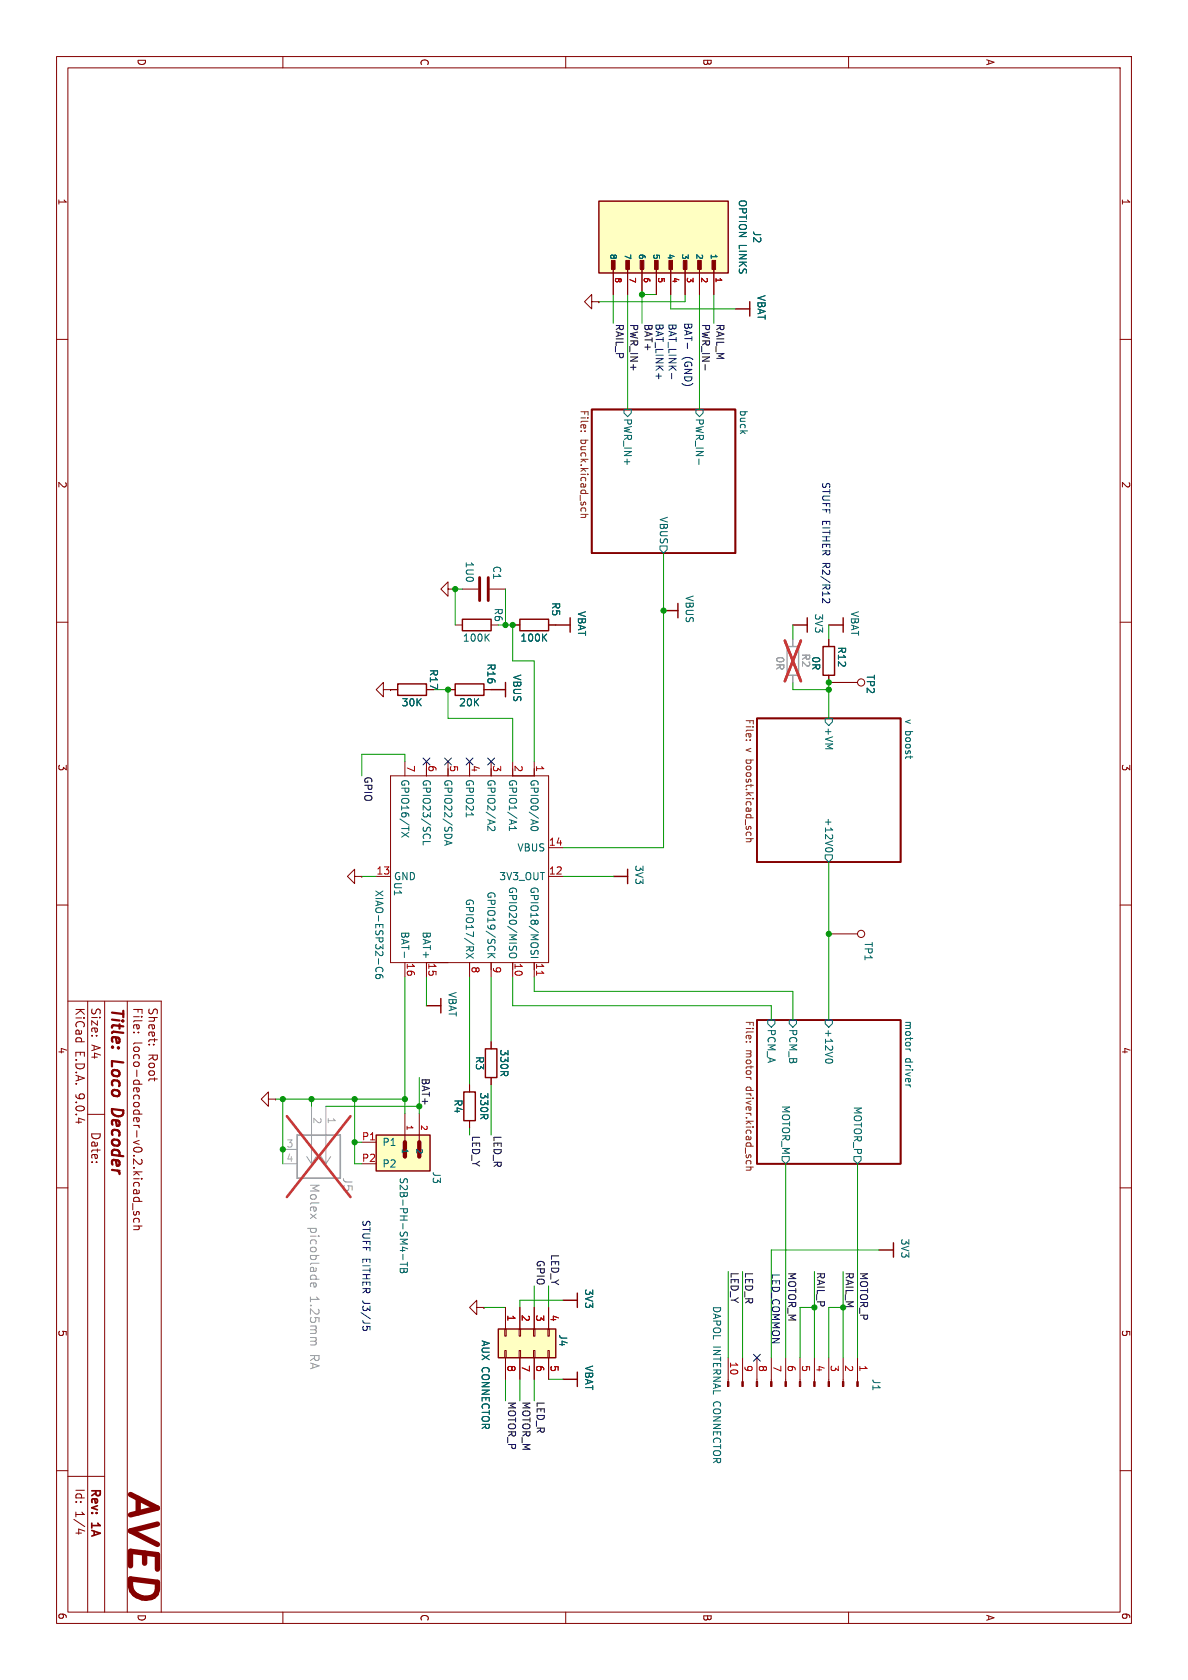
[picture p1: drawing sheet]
<svg xmlns="http://www.w3.org/2000/svg" width="210mm" height="297mm" viewBox="0 0 210 297" stroke-linecap="round" stroke-linejoin="round" font-family="sans-serif">
<g fill="none" stroke="#840000" stroke-width=".18">
<path d="M10 10h190v277h-190zM12 12h186v273h-186zM50 10v2M100 10v2M150 10v2M10 60h2M198 60h2M10 110h2M198 110h2M10 160h2M198 160h2M12 177h16.5v108"/>
<path d="M15.5 177v108M18.5 177v108M22.5 177v108M15.5 197h3M23.6 182.5h.2M24.4 182.5h.1M26.3 184.7h.2M27.1 184.7h.1M10 210h2M23.5 212.7v1.2M23.6 212.4h1.5M23.6 216.7h1.5"/>
<path d="M23.7 212.4l-.1-.4 .3-.3h.4l.2 .1v.6M23.7 214.2v.5h.3l.2-.5h.1l.3 .2-.1 .3M23.7 216.1l-.1-.4 .3-.3h.4l.2 .1v.6M24.5 216.7l.1 .3-.1 .3-.9 .1M198 210h2M10 260h2M198 260h2M12 261h6.5M13.4 271h1M15 270.7l-1.1-.4v.9M50 285v2M100 285v2"/>
<path d="M150 285v2"/>
</g>
<path d="M21.8 196.3l-2-.2v.4" fill="none" stroke="#840000" stroke-width=".4"/>
<path d="M104.6 72.4h25.4v25.4h-25.4zM133.8 127h25.4v25.4h-25.4zM133.8 180.3h25.4v25.4h-25.4z" fill="none" stroke="#840000" stroke-width=".3"/>
<g fill="none" stroke="#006464" stroke-width=".18">
<path d="M110.3 72.4h1.3v.6l-.7 .7-.6-.7zM123 72.4h1.3v.6l-.7 .7-.6-.7zM116.7 96.5h1.2v.7l-.6 .6-.6-.6zM123.6 81.1v1M145.9 127h1.2v.6l-.6 .7-.6-.7zM160.1 134v.1M160.9 133.6v.5M145.9 151.1h1.2v.7l-.6 .6-.6-.6zM146 150.1l-.1 .1a.68 .68 0 0 0 .7 .4 .68 .68 0 0 0 .6-.4l-.1-.1M135.7 180.3h1.3v.7l-.7 .6-.6-.6zM139.5 180.3h1.3v.7l-.6 .6-.7-.6zM145.9 180.3h1.2v.7l-.6 .6-.6-.6z"/>
<path d="M146 187.4l-.1 .1a.68 .68 0 0 0 .7 .5 .68 .68 0 0 0 .6-.5l-.1-.1M160.7 185.5l.2 .3M160.9 192.1v.1M138.3 204.5h1.2v.6l-.6 .6-.6-.6zM151 204.5h1.2v.6l-.6 .6-.6-.6z"/>
</g>
<g fill="none" stroke="#725600" stroke-width=".18">
<path d="M102.7 76.2h.1M103.4 76.2h.1M102.7 90l.1 .4M102.7 90.9h1.3M103.4 90.9l.1 .2v.3l-.8 .1M103.5 90v.4M131.9 130.8h.1M132.6 130.8h.1M131.9 147.4l.1 .3M131.9 148.3h1.3M132.6 148.3l.1 .1v.4h-.8M132.7 147.4v.3"/>
<path d="M131.9 184.2h.1M132.6 184.2h.1M132.7 190.6v.2M131.9 205.4l.1 .4M131.9 206.3h1.3M132.6 206.3l.1 .2v.3l-.8 .1M132.7 205.4v.4"/>
</g>
<path d="M139.1 114.3h2.1v5.1h-2.1z" fill="none" stroke="#a1a1a1" stroke-width=".25"/>
<path d="M140.2 113v1.3M140.2 119.4v1.2" fill="none" stroke="#a1a1a1" stroke-width=".18"/>
<path d="M138.7 113.3l2.9 7.1M141.6 113.3l-2.9 7.1" fill="none" stroke="#e12e31" stroke-width=".46"/>
<path d="M88.1 234.9h10.1v5.1h-10.1z" fill="#ffffc2"/>
<g fill="none" stroke="#840000" stroke-width=".25">
<path d="M130 54.6h2.5M132.5 53.3v2.6M81.7 109.5h5.1v2h-5.1zM91.9 109.5h5.1v2h-5.1zM98.2 110.5h2.6M100.8 109.2v2.6M117.3 107.9h2.5M119.8 106.7v2.5M140.2 110.5h2.5M142.7 109.2v2.6M70.3 120.9h5.1v2h-5.1zM80.5 120.9h5v2h-5z"/>
<path d="M86.8 121.9h2.6M89.4 120.6v2.6M108.4 154.9h2.5M110.9 153.7v2.5M85.8 185.4h2v5.1h-2zM157.9 219.7v2.5M88.1 234.9h10.1v5.1h-10.1zM155.4 221h2.5"/>
</g>
<g fill="none" stroke="#840000" stroke-width=".18">
<path d="M104.6 53.3v-1.2l-1.3 1.2 1.3 1.3v-1.3h1.3M105.9 53.3h.1M79.2 104.1v1.3l-1.3-1.3 1.3-1.2v1.2h1.3M80.5 104.1h.1M80.5 110.5h1.2M81.7 104.1h2.8M86.6 104.1h2.8M86.8 110.5h1.3M90.6 110.5h1.3M97 110.5h1.2M67.8 121.9v1.3l-1.3-1.3 1.3-1.3v1.3h1.2M69 121.9h.1"/>
<path d="M69 121.9h1.3M79.2 121.9h1.3M85.5 121.9h1.3M47.4 194.3v-1.3l-1.2 1.3 1.2 1.3v-1.3h1.3M48.7 194.3h.1M86.8 184.1v1.3M86.8 190.5v1.3M89.2 234.9h.3v1.3h-.3zM89.2 238.8h.3v1.2h-.3zM89.4 231.1v3.8M91.8 234.9h.2v1.3h-.2zM91.8 238.8h.2v1.2h-.2z"/>
<path d="M91.9 231.1v3.8M94.3 234.9h.3v1.3h-.3zM94.3 238.8h.3v1.2h-.3zM94.4 231.1v3.8M96.9 234.9h.2v1.3h-.2zM96.9 238.8h.2v1.2h-.2zM97 231.1v3.8M89.4 240v3.8M91.9 240v3.8M94.4 240v3.8M97 240v3.8M128.7 240v4.2"/>
<path d="M131.3 240v4.2M133.8 240v4.2M136.3 240v4.2M138.9 240v4.2M141.4 240v4.2M144 240v4.2M146.5 240v4.2M149 240v4.2M151.6 240v4.2"/>
</g>
<g fill="#840000" stroke="#840000" stroke-width=".18">
<path d="M151.5 244.2h.2v.9h-.2z"/>
<path d="M148.9 244.2h.3v.9h-.3z"/>
<path d="M146.4 244.2h.2v.9h-.2z"/>
<path d="M143.8 244.2h.3v.9h-.3z"/>
<path d="M141.3 244.2h.3v.9h-.3z"/>
<path d="M138.8 244.2h.2v.9h-.2z"/>
<path d="M136.2 244.2h.3v.9h-.3z"/>
<path d="M133.7 244.2h.2v.9h-.2z"/>
<path d="M131.1 244.2h.3v.9h-.3z"/>
<path d="M128.6 244.2h.3v.9h-.3z"/>
</g>
<path d="M84.8 102.1v4.1M86.3 102.1v4.1" fill="none" stroke="#840000" stroke-width=".51"/>
<path d="M85.9 112.6l.6 .8M86.5 112.1l-.7 .7M96.1 112.6l.5 .8M96.6 112.1l-.7 .7" fill="none" stroke="#006464" stroke-width=".18"/>
<path d="M52.5 200.7h7.6v7.6h-7.6z" fill="none" stroke="#a1a1a1" stroke-width=".3"/>
<path d="M55.1 195.6v10.1M57.6 195.6v10.1M50 203.2h2.5M50 205.7h2.5M54.2 204.5l.9 1.2M55.9 204.5l-.8 1.2M56.8 204.5l.8 1.2M58.5 204.5l-.9 1.2" fill="none" stroke="#a1a1a1" stroke-width=".18"/>
<path d="M55.4 226.8l.1 .7h.3l.1-.5-.2-.2-.7 .1v.6M55.9 237.3v.3l-.2 .2h-.8" fill="none" stroke="#989898" stroke-width=".18"/>
<path d="M50.7 197.3l11.3 14.3M62 197.3l-11.3 14.3" fill="none" stroke="#e12e31" stroke-width=".46"/>
<path d="M105.9 35.6h22.8v12.7h-22.8z" fill="#ffffc2"/>
<path d="M105.9 35.6h22.8v12.7h-22.8z" fill="none" stroke="#840000" stroke-width=".25"/>
<g fill="#840000" stroke="#840000" stroke-width=".18">
<path d="M125.9 46h.6v1.6h-.6z"/>
<path d="M123.3 46h.7v1.6h-.7z"/>
<path d="M120.8 46h.6v1.6h-.6z"/>
<path d="M118.2 46h.7v1.6h-.7z"/>
<path d="M115.7 46h.6v1.6h-.6z"/>
<path d="M113.2 46h.6v1.6h-.6z"/>
<path d="M110.6 46h.7v1.6h-.7z"/>
<path d="M108.1 46h.6v1.6h-.6z"/>
</g>
<path d="M108.4 47v5.1M110.9 47v5.1M113.5 47v5.1M116 47v5.1M118.6 47v5.1M121.1 47v5.1M123.6 47v5.1M126.2 47v5.1" fill="none" stroke="#840000" stroke-width=".18"/>
<path d="M66.5 200.7h9.5v6.3h-9.5z" fill="#ffffc2"/>
<path d="M145.5 114.3h2v5.1h-2zM146.5 110.5h2.5M149 109.2v2.6M75.4 177.8h2.5M77.9 176.5v2.6M82 193h2v5.1h-2zM66.5 200.7h9.5v6.3h-9.5zM99.5 229.9h2.6M102.1 228.6v2.5M99.5 243.8h2.6M102.1 242.6v2.5" fill="none" stroke="#840000" stroke-width=".25"/>
<path d="M71.6 201.9v2.6M74.1 201.9v2.6" fill="none" stroke="#840000" stroke-width=".76"/>
<g fill="none" stroke="#840000" stroke-width=".18">
<path d="M105.9 53.3h.1M108.4 47v5.1M110.9 47v5.1M113.5 47v5.1M116 47v5.1M118.6 47v5.1M121.1 47v5.1M123.6 47v5.1M126.2 47v5.1M90.6 110.5h1.3M97 110.5h1.2M146.5 119.4v1.2h5.1"/>
<path d="M146.5 113v1.3M69 121.9h.1M69 137.2h28v33h-28zM69 121.9h1.3M71.6 134.6v2.6M75.4 134.6v2.6M79.2 134.6v2.6M79.2 121.9h1.3M83 134.6v2.6M85.5 121.9h1.3M86.8 134.6v2.6M90.6 134.6v2.6"/>
<path d="M94.4 134.6v2.6M62.7 154.9v-1.2l-1.3 1.2 1.3 1.3v-1.3h1.3M64 154.9h.1M66.5 154.9h2.5M97 149.9h2.5M97 154.9h2.5M71.6 170.2v2.5M75.4 170.2v2.5M83 170.2v2.5M86.8 170.2v2.5M90.6 170.2v2.5M94.4 170.2v2.5"/>
<path d="M146.5 165.1h5.1M71.6 196.8v5.1M74.1 196.8v5.1M83 191.8v1.2M83 198.1v1.3M86.8 184.1v1.3M86.8 190.5v1.3M64 201.9h2.5M84.3 231.1v-1.2l-1.3 1.2 1.3 1.3v-1.3h1.2M85.5 231.1h.1M89.4 231.1v3.8M91.9 231.1v3.8"/>
<path d="M94.4 231.1v3.8M97 231.1v3.8M89.4 240v3.8M91.9 240v3.8M94.4 240v3.8M97 240v3.8"/>
<circle cx="152.2" cy="120.6" r=".63"/>
<circle cx="152.2" cy="165.1" r=".63"/>
</g>
<g fill="none" stroke="#006464" stroke-width=".18">
<path d="M96.1 112.6l.5 .8M96.6 112.1l-.7 .7M71 147.1l1.3 .9M72.3 147.1l-1.3 .9M76.1 148.8h-1.3v.6M78.6 148.6l1.3 .4-1.3 .4M79 148.7v.6M82.4 143.7v.7M87.4 146.2l.1 .4-.4 .2-.9-.7v.7M90 146.1v.7M91 146.1l.3 .4h-1.3M94 146.2l-.1 .2a.68 .68 0 0 0 .6 .5 .68 .68 0 0 0 .6-.5l-.1-.2"/>
<path d="M66.5 171.8a.6 .6 0 0 1 .5-.8 .6 .6 0 0 1 .7 .5l-.1 .3M67 172.3l.2 .2v.3l-.2 .2-.5-.1-.1-.4 .1-.2a.84 .84 0 0 1 1.2 .3v.3M71.5 168.3v1M82.4 168.5l1.3 .9M83.7 168.5l-1.3 .9M86.8 168.6l.7 .7M87 168.8l-.8 .5M90.2 168.5l-.2 .3a.43 .43 0 0 0 .5 .5h.4a.43 .43 0 0 0 .4-.3 .43 .43 0 0 0-.2-.5M93.9 168.5l.2 .2 .4-.2M93.9 169.3h1.2M95.1 168.2v.5M70.7 224.3h1.3v.4l-.2 .2-.4-.2-.1 .2-.3 .1-.3-.2z"/>
<path d="M70.7 223.5h1.3M71.2 221.7v1M71.4 224.3v.4M72 223.1v.8"/>
</g>
<path d="M94.9 171.7v.7" fill="none" stroke="#a90000" stroke-width=".18"/>
<path d="M124.6 64.4v1" fill="none" stroke="#0f0f0f" stroke-width=".18"/>
<g fill="none" stroke="#009600" stroke-width=".18">
<path d="M108.4 52.1v5M110.9 52.1v20.3M116 52.1h-2.5v5M118.6 52.1v2.5h11.4M121.1 52.1v1.2h-15.2M123.6 52.1v20.3M126.2 52.1v5M117.3 97.8v52.1h-17.8M81.7 104.1h-1.2v6.4M88.1 110.5h2.5v6.3h3.8v17.8M89.4 104.1v6.4M140.2 110.5v2.5"/>
<path d="M146.5 110.5v2.5M71.6 134.6v-1.3h-7.6v3.9M76.7 121.9h2.5v5.1h11.4v7.6M140.2 120.6v1.3h6.3M146.5 120.6v6.4M64 154.9h2.5M99.5 154.9h8.9M146.5 152.4v27.9M71.6 172.7v24.1M75.4 172.7v5.1M83 172.7v19.1M86.8 172.7v11.4"/>
<path d="M90.6 172.7v5.1h45.7v2.5M94.4 172.7v2.6h45.8v5M48.7 194.3h22.9M50 194.3v11.4M55.1 194.3v1.3M57.6 195.6h16.5M62.7 194.3v11.4h1.3M74.1 190.5v6.3M83 199.4v1.3M86.8 191.8v8.9M62.7 201.9h1.3M138.9 205.7v34.3"/>
<path d="M151.6 205.7v34.3M85.5 231.1h3.9M94.4 227.3v3.8M97 227.3v3.8M99.5 229.9h-7.6v1.2M128.7 224.8v15.2M131.3 224.8v15.2M144 231.1h-2.6v8.9M144 224.8v15.2M149 231.1h-2.5v8.9M149 224.8v15.2M155.4 221h-19.1v19"/>
<path d="M89.4 243.8v3.8M91.9 243.8v3.8M94.4 243.8v3.8M97 243.8h2.5"/>
</g>
<path d="M74.8 134l1.2 1.2M76 134l-1.2 1.2M78.6 134l1.2 1.2M79.8 134l-1.2 1.2M82.4 134l1.2 1.2M83.6 134l-1.2 1.2M86.2 134l1.2 1.2M87.4 134l-1.2 1.2M133.2 239.4l1.2 1.2M134.4 239.4l-1.2 1.2" fill="none" stroke="#000084" stroke-width=".18"/>
<path d="M118.7 66v1M121.5 60.7v.9M146.7 106l-.1 .4-.3 .2-.9-.8v.8M64.1 234.7v.3l.3 .2 .4-.1 .1-.4M65.4 234.5v.6" fill="none" stroke="#0000c2" stroke-width=".18"/>
<path d="M140.2 113v1.3M140.2 119.4v1.2" fill="none" stroke="#a1a1a1" stroke-width=".18"/>
<path d="M138.7 113.3l2.9 7.1M141.6 113.3l-2.9 7.1" fill="none" stroke="#e12e31" stroke-width=".46"/>
<g fill="#009600" stroke="#009600" stroke-width=".18">
<circle cx="79.2" cy="121.9" r=".46"/>
<circle cx="89.4" cy="110.5" r=".46"/>
<circle cx="146.5" cy="165.1" r=".46"/>
<circle cx="144" cy="231.1" r=".46"/>
<circle cx="50" cy="203.2" r=".46"/>
<circle cx="62.7" cy="201.9" r=".46"/>
<circle cx="146.5" cy="121.9" r=".46"/>
<circle cx="146.5" cy="120.6" r=".46"/>
<circle cx="80.5" cy="104.1" r=".46"/>
<circle cx="113.5" cy="52.1" r=".46"/>
<circle cx="117.3" cy="107.9" r=".46"/>
<circle cx="90.6" cy="110.5" r=".46"/>
<circle cx="62.7" cy="194.3" r=".46"/>
<circle cx="71.6" cy="194.3" r=".46"/>
<circle cx="50" cy="194.3" r=".46"/>
<circle cx="55.1" cy="194.3" r=".46"/>
<circle cx="74.1" cy="195.6" r=".46"/>
</g>
<text font-size="6.6" fill="#840000" x="21.4" y="263.1" transform="rotate(90 21.4 263.1)">AVED</text>
<g font-size="2.8" fill="#840000">
<text x="19.1" y="178" transform="rotate(90 19.1 178)">Title:</text>
<text x="19.1" y="187.7" transform="rotate(90 19.1 187.7)">Loco</text>
<text x="19.1" y="196.9" transform="rotate(90 19.1 196.9)">Decoder</text>
</g>
<g font-size="2.1" fill="#840000">
<text x="13.1" y="178" transform="rotate(90 13.1 178)">KiCad</text>
<text x="15.9" y="178" transform="rotate(90 15.9 178)">Size:</text>
<text x="23.3" y="178" transform="rotate(90 23.3 178)">File:</text>
<text x="26" y="178" transform="rotate(90 26 178)">Sheet:</text>
<text x="13.1" y="185.7" transform="rotate(90 13.1 185.7)">E.D.A.</text>
<text x="15.9" y="184.7" transform="rotate(90 15.9 184.7)">A4</text>
<text x="23.3" y="184.1" transform="rotate(90 23.3 184.1)">loco-decoder-v0.2.kicad_sch</text>
<text x="26" y="186.2" transform="rotate(90 26 186.2)">Root</text>
<text x="13.1" y="193.3" transform="rotate(90 13.1 193.3)">9.0.4</text>
<text x="15.9" y="200" transform="rotate(90 15.9 200)">Date:</text>
<text x="13.1" y="263" transform="rotate(90 13.1 263)">Id:</text>
<text x="15.7" y="263" transform="rotate(90 15.7 263)">Rev:</text>
<text x="13.1" y="267.1" transform="rotate(90 13.1 267.1)">1/4</text>
<text x="15.7" y="269.4" transform="rotate(90 15.7 269.4)">1A</text>
</g>
<g font-size="2.1" fill="#989898">
<text x="54.6" y="209.1" transform="rotate(90 54.6 209.1)">Molex</text>
<text x="60.4" y="208.1" transform="rotate(90 60.4 208.1)">J5</text>
<text x="54.6" y="216.9" transform="rotate(90 54.6 216.9)">picoblade</text>
<text x="54.6" y="229.2" transform="rotate(90 54.6 229.2)">1.25mm</text>
<text x="54.6" y="239.7" transform="rotate(90 54.6 239.7)">RA</text>
</g>
<g font-size="1.8" fill="#840000">
<text x="24.1" y="10.3" transform="rotate(90 24.1 10.3)">D</text>
<text x="74.1" y="10.3" transform="rotate(90 74.1 10.3)">C</text>
<text x="124.1" y="10.3" transform="rotate(90 124.1 10.3)">B</text>
<text x="174.1" y="10.3" transform="rotate(90 174.1 10.3)">A</text>
<text x="10.1" y="35" transform="rotate(90 10.1 35)">1</text>
<text x="198.1" y="35" transform="rotate(90 198.1 35)">1</text>
<text x="10.1" y="85" transform="rotate(90 10.1 85)">2</text>
<text x="198.1" y="85" transform="rotate(90 198.1 85)">2</text>
<text x="75.8" y="118.2" transform="rotate(90 75.8 118.2)">R17</text>
<text x="10.1" y="135" transform="rotate(90 10.1 135)">3</text>
<text x="198.1" y="135" transform="rotate(90 198.1 135)">3</text>
<text x="10.1" y="185" transform="rotate(90 10.1 185)">4</text>
<text x="198.1" y="185" transform="rotate(90 198.1 185)">4</text>
<text x="10.1" y="235" transform="rotate(90 10.1 235)">5</text>
<text x="198.1" y="235" transform="rotate(90 198.1 235)">5</text>
<text x="10.1" y="285" transform="rotate(90 10.1 285)">6</text>
<text x="24.1" y="285.3" transform="rotate(90 24.1 285.3)">D</text>
<text x="74.1" y="285.3" transform="rotate(90 74.1 285.3)">C</text>
<text x="124.1" y="285.3" transform="rotate(90 124.1 285.3)">B</text>
<text x="174.1" y="285.3" transform="rotate(90 174.1 285.3)">A</text>
<text x="198.1" y="285" transform="rotate(90 198.1 285)">6</text>
</g>
<g font-size="1.8" fill="#006464">
<text x="130.4" y="35.2" transform="rotate(90 130.4 35.2)">OPTION LINKS</text>
<text x="132.9" y="40.7" transform="rotate(90 132.9 40.7)">J2</text>
<text x="133.7" y="52" transform="rotate(90 133.7 52)">VBAT</text>
<text x="110.1" y="73.9" transform="rotate(90 110.1 73.9)">PWR_IN+</text>
<text x="122.8" y="73.9" transform="rotate(90 122.8 73.9)">PWR_IN-</text>
<text x="130.7" y="72.4" transform="rotate(90 130.7 72.4)">buck</text>
<text x="116.4" y="91.2" transform="rotate(90 116.4 91.2)">VBUS</text>
<text x="82.1" y="99.2" transform="rotate(90 82.1 99.2)">1U0</text>
<text x="87" y="99.9" transform="rotate(90 87 99.9)">C1</text>
<text x="87.2" y="107.4" transform="rotate(90 87.2 107.4)">R6</text>
<text x="97.4" y="106.4" transform="rotate(90 97.4 106.4)">R5</text>
<text x="102" y="107.9" transform="rotate(90 102 107.9)">VBAT</text>
<text x="121" y="105.1" transform="rotate(90 121 105.1)">VBUS</text>
<text x="150.2" y="107.9" transform="rotate(90 150.2 107.9)">VBAT</text>
<text x="81.7" y="113.6">100K</text>
<text x="91.9" y="113.6">100K</text>
<text x="143.9" y="108.4" transform="rotate(90 143.9 108.4)">3V3</text>
<text x="86" y="117.2" transform="rotate(90 86 117.2)">R16</text>
<text x="90.5" y="119.1" transform="rotate(90 90.5 119.1)">VBUS</text>
<text x="143.4" y="115.9" transform="rotate(90 143.4 115.9)">0R</text>
<text x="147.9" y="114.2" transform="rotate(90 147.9 114.2)">R12</text>
<text x="153" y="119.1" transform="rotate(90 153 119.1)">TP2</text>
<text x="70.9" y="125.1">30K</text>
<text x="81.1" y="125.1">20K</text>
<text x="145.6" y="128.5" transform="rotate(90 145.6 128.5)">+VM</text>
<text x="159.9" y="127" transform="rotate(90 159.9 127)">v</text>
<text x="159.9" y="129.1" transform="rotate(90 159.9 129.1)">boost</text>
<text x="70.7" y="137.7" transform="rotate(90 70.7 137.7)">GPIO16/TX</text>
<text x="74.5" y="137.7" transform="rotate(90 74.5 137.7)">GPIO23/SCL</text>
<text x="78.3" y="137.7" transform="rotate(90 78.3 137.7)">GPIO22/SDA</text>
<text x="82.1" y="137.7" transform="rotate(90 82.1 137.7)">GPIO21</text>
<text x="86" y="137.7" transform="rotate(90 86 137.7)">GPIO2/A2</text>
<text x="89.8" y="137.7" transform="rotate(90 89.8 137.7)">GPIO1/A1</text>
<text x="93.6" y="137.7" transform="rotate(90 93.6 137.7)">GPIO0/A0</text>
<text x="145.6" y="144.4" transform="rotate(90 145.6 144.4)">+12V0</text>
<text x="69.4" y="155.8" transform="rotate(90 69.4 155.8)">U1</text>
<text x="69.5" y="155.8">GND</text>
<text x="88.2" y="155.8">3V3_OUT</text>
<text x="91.4" y="150.7">VBUS</text>
<text x="112.1" y="152.8" transform="rotate(90 112.1 152.8)">3V3</text>
<text x="66.1" y="157.2" transform="rotate(90 66.1 157.2)">XIAO-ESP32-C6</text>
<text x="82.1" y="158.8" transform="rotate(90 82.1 158.8)">GPIO17/RX</text>
<text x="86" y="157.5" transform="rotate(90 86 157.5)">GPIO19/SCK</text>
<text x="89.8" y="156.6" transform="rotate(90 89.8 156.6)">GPIO20/MISO</text>
<text x="93.6" y="156.6" transform="rotate(90 93.6 156.6)">GPIO18/MOSI</text>
<text x="70.7" y="164.6" transform="rotate(90 70.7 164.6)">BAT-</text>
<text x="74.5" y="164.6" transform="rotate(90 74.5 164.6)">BAT+</text>
<text x="152.6" y="166.4" transform="rotate(90 152.6 166.4)">TP1</text>
<text x="79.1" y="175.2" transform="rotate(90 79.1 175.2)">VBAT</text>
<text x="88.2" y="185.4" transform="rotate(90 88.2 185.4)">330R</text>
<text x="135.5" y="181.8" transform="rotate(90 135.5 181.8)">PCM_A</text>
<text x="139.3" y="181.8" transform="rotate(90 139.3 181.8)">PCM_B</text>
<text x="145.6" y="181.8" transform="rotate(90 145.6 181.8)">+12V0</text>
<text x="159.9" y="180.3" transform="rotate(90 159.9 180.3)">motor</text>
<text x="83.9" y="186.6" transform="rotate(90 83.9 186.6)">R3</text>
<text x="159.9" y="187" transform="rotate(90 159.9 187)">driver</text>
<text x="80.1" y="194.2" transform="rotate(90 80.1 194.2)">R4</text>
<text x="84.7" y="193" transform="rotate(90 84.7 193)">330R</text>
<text x="138" y="195.3" transform="rotate(90 138 195.3)">MOTOR_M</text>
<text x="150.7" y="195.5" transform="rotate(90 150.7 195.5)">MOTOR_P</text>
<text x="67.5" y="202.8">P1</text>
<text x="67.5" y="206.6">P2</text>
<text x="70.5" y="208" transform="rotate(90 70.5 208)">S2B-PH-SM4-TB</text>
<text x="76.3" y="207" transform="rotate(90 76.3 207)">J3</text>
<text x="159.1" y="218.9" transform="rotate(90 159.1 218.9)">3V3</text>
<text x="103.2" y="227.8" transform="rotate(90 103.2 227.8)">3V3</text>
<text x="125.8" y="230.8" transform="rotate(90 125.8 230.8)">DAPOL INTERNAL CONNECTOR</text>
<text x="84.9" y="236.8" transform="rotate(90 84.9 236.8)">AUX CONNECTOR</text>
<text x="98.7" y="235.8" transform="rotate(90 98.7 235.8)">J4</text>
<text x="103.2" y="241.3" transform="rotate(90 103.2 241.3)">VBAT</text>
<text x="154" y="243.7" transform="rotate(90 154 243.7)">J1</text>
</g>
<g font-size="1.8" fill="#0f0f0f">
<text x="108.8" y="57.1" transform="rotate(90 108.8 57.1)">RAIL_P</text>
<text x="111.3" y="57.1" transform="rotate(90 111.3 57.1)">PWR_IN+</text>
<text x="113.8" y="57.1" transform="rotate(90 113.8 57.1)">BAT+</text>
<text x="124" y="57.1" transform="rotate(90 124 57.1)">PWR_IN-</text>
<text x="126.5" y="57.1" transform="rotate(90 126.5 57.1)">RAIL_M</text>
<text x="64.3" y="137.2" transform="rotate(90 64.3 137.2)">GPIO</text>
<text x="74.5" y="190.5" transform="rotate(90 74.5 190.5)">BAT+</text>
<text x="83.4" y="200.7" transform="rotate(90 83.4 200.7)">LED_Y</text>
<text x="87.2" y="200.7" transform="rotate(90 87.2 200.7)">LED_R</text>
<text x="97.3" y="221.6" transform="rotate(90 97.3 221.6)">LED_Y</text>
<text x="94.8" y="222.7" transform="rotate(90 94.8 222.7)">GPIO</text>
<text x="129.1" y="224.8" transform="rotate(90 129.1 224.8)">LED_Y</text>
<text x="131.6" y="224.8" transform="rotate(90 131.6 224.8)">LED_R</text>
<text x="139.2" y="224.8" transform="rotate(90 139.2 224.8)">MOTOR_M</text>
<text x="144.3" y="224.8" transform="rotate(90 144.3 224.8)">RAIL_P</text>
<text x="151.9" y="224.8" transform="rotate(90 151.9 224.8)">MOTOR_P</text>
<text x="89.7" y="247.6" transform="rotate(90 89.7 247.6)">MOTOR_P</text>
<text x="92.2" y="247.6" transform="rotate(90 92.2 247.6)">MOTOR_M</text>
<text x="94.8" y="247.6" transform="rotate(90 94.8 247.6)">LED_R</text>
</g>
<g font-size="1.8" fill="#0000c2">
<text x="115.7" y="57.1" transform="rotate(90 115.7 57.1)">BAT_LINK+</text>
<text x="118" y="57.1" transform="rotate(90 118 57.1)">BAT_LINK-</text>
<text x="120.7" y="56.9" transform="rotate(90 120.7 56.9)">BAT-</text>
<text x="120.7" y="63" transform="rotate(90 120.7 63)">(GND)</text>
<text x="145.1" y="85.1" transform="rotate(90 145.1 85.1)">STUFF EITHER R2/R12</text>
<text x="63.9" y="215.6" transform="rotate(90 63.9 215.6)">STUFF EITHER J3/J5</text>
<text x="136.2" y="225" transform="rotate(90 136.2 225)">LED_COMMON</text>
</g>
<g font-size="1.8" fill="#725600">
<text x="102.3" y="72.4" transform="rotate(90 102.3 72.4)">File:</text>
<text x="102.3" y="77.6" transform="rotate(90 102.3 77.6)">buck.kicad_sch</text>
<text x="131.5" y="127" transform="rotate(90 131.5 127)">File:</text>
<text x="131.5" y="132.2" transform="rotate(90 131.5 132.2)">v</text>
<text x="131.5" y="134.4" transform="rotate(90 131.5 134.4)">boost.kicad_sch</text>
<text x="131.5" y="180.3" transform="rotate(90 131.5 180.3)">File:</text>
<text x="131.5" y="185.6" transform="rotate(90 131.5 185.6)">motor</text>
<text x="131.5" y="192.2" transform="rotate(90 131.5 192.2)">driver.kicad_sch</text>
</g>
<g font-size="1.8" fill="#989898">
<text x="137" y="115.9" transform="rotate(90 137 115.9)">0R</text>
<text x="141.6" y="115.4" transform="rotate(90 141.6 115.4)">R2</text>
</g>
<g font-size="1.8" fill="#a90000">
<text x="71.8" y="135.2" transform="rotate(90 71.8 135.2)">7</text>
<text x="75.6" y="135.2" transform="rotate(90 75.6 135.2)">6</text>
<text x="79.5" y="135.2" transform="rotate(90 79.5 135.2)">5</text>
<text x="83.3" y="135.2" transform="rotate(90 83.3 135.2)">4</text>
<text x="87.1" y="135.2" transform="rotate(90 87.1 135.2)">3</text>
<text x="90.9" y="135.2" transform="rotate(90 90.9 135.2)">2</text>
<text x="94.7" y="135.2" transform="rotate(90 94.7 135.2)">1</text>
<text x="96.9" y="149.6">14</text>
<text x="66.5" y="154.7">13</text>
<text x="96.9" y="154.7">12</text>
<text x="71.8" y="170.1" transform="rotate(90 71.8 170.1)">16</text>
<text x="75.6" y="170.1" transform="rotate(90 75.6 170.1)">15</text>
<text x="83.3" y="170.7" transform="rotate(90 83.3 170.7)">8</text>
<text x="87.1" y="170.7" transform="rotate(90 87.1 170.7)">9</text>
<text x="90.9" y="170.1" transform="rotate(90 90.9 170.1)">10</text>
<text x="94.7" y="170.1" transform="rotate(90 94.7 170.1)">11</text>
<text x="63.9" y="201.7">P1</text>
<text x="63.9" y="205.5">P2</text>
<text x="89.6" y="232.3" transform="rotate(90 89.6 232.3)">1</text>
<text x="92.2" y="232.3" transform="rotate(90 92.2 232.3)">2</text>
<text x="94.7" y="232.3" transform="rotate(90 94.7 232.3)">3</text>
<text x="97.2" y="232.3" transform="rotate(90 97.2 232.3)">4</text>
<text x="89.6" y="241.2" transform="rotate(90 89.6 241.2)">8</text>
<text x="92.2" y="241.2" transform="rotate(90 92.2 241.2)">7</text>
<text x="94.7" y="241.2" transform="rotate(90 94.7 241.2)">6</text>
<text x="97.2" y="241.2" transform="rotate(90 97.2 241.2)">5</text>
<text x="129" y="240.6" transform="rotate(90 129 240.6)">10</text>
<text x="131.5" y="241.2" transform="rotate(90 131.5 241.2)">9</text>
<text x="134.1" y="241.2" transform="rotate(90 134.1 241.2)">8</text>
<text x="136.6" y="241.2" transform="rotate(90 136.6 241.2)">7</text>
<text x="139.1" y="241.2" transform="rotate(90 139.1 241.2)">6</text>
<text x="141.7" y="241.2" transform="rotate(90 141.7 241.2)">5</text>
<text x="144.2" y="241.2" transform="rotate(90 144.2 241.2)">4</text>
<text x="146.8" y="241.2" transform="rotate(90 146.8 241.2)">3</text>
<text x="149.3" y="241.2" transform="rotate(90 149.3 241.2)">2</text>
<text x="151.8" y="241.2" transform="rotate(90 151.8 241.2)">1</text>
</g>
<g font-size="1.8" fill="#aaa">
<text x="55.3" y="197.4" transform="rotate(90 55.3 197.4)">2</text>
<text x="57.9" y="197.4" transform="rotate(90 57.9 197.4)">1</text>
<text x="50.6" y="202.9">3</text>
<text x="50.6" y="205.5">4</text>
</g>
<text font-size="1.8" fill="#009600" x="149.4" y="224.8" transform="rotate(90 149.4 224.8)">RAIL_M</text>
<g font-size="1.4" fill="#006464">
<text x="107.7" y="44.8" transform="rotate(90 107.7 44.8)">8</text>
<text x="110.2" y="44.8" transform="rotate(90 110.2 44.8)">7</text>
<text x="112.8" y="44.8" transform="rotate(90 112.8 44.8)">6</text>
<text x="115.3" y="44.8" transform="rotate(90 115.3 44.8)">5</text>
<text x="117.8" y="44.8" transform="rotate(90 117.8 44.8)">4</text>
<text x="120.4" y="44.8" transform="rotate(90 120.4 44.8)">3</text>
<text x="122.9" y="44.8" transform="rotate(90 122.9 44.8)">2</text>
<text x="125.5" y="44.8" transform="rotate(90 125.5 44.8)">1</text>
<text x="70.8" y="202.9" transform="rotate(90 70.8 202.9)">1</text>
<text x="73.4" y="202.9" transform="rotate(90 73.4 202.9)">2</text>
</g>
<g font-size="1.4" fill="#a90000">
<text x="108.7" y="48.9" transform="rotate(90 108.7 48.9)">8</text>
<text x="111.2" y="48.9" transform="rotate(90 111.2 48.9)">7</text>
<text x="113.7" y="48.9" transform="rotate(90 113.7 48.9)">6</text>
<text x="116.3" y="48.9" transform="rotate(90 116.3 48.9)">5</text>
<text x="118.8" y="48.9" transform="rotate(90 118.8 48.9)">4</text>
<text x="121.4" y="48.9" transform="rotate(90 121.4 48.9)">3</text>
<text x="123.9" y="48.9" transform="rotate(90 123.9 48.9)">2</text>
<text x="126.4" y="48.9" transform="rotate(90 126.4 48.9)">1</text>
<text x="71.8" y="198.8" transform="rotate(90 71.8 198.8)">1</text>
<text x="74.4" y="198.8" transform="rotate(90 74.4 198.8)">2</text>
</g>
</svg>
